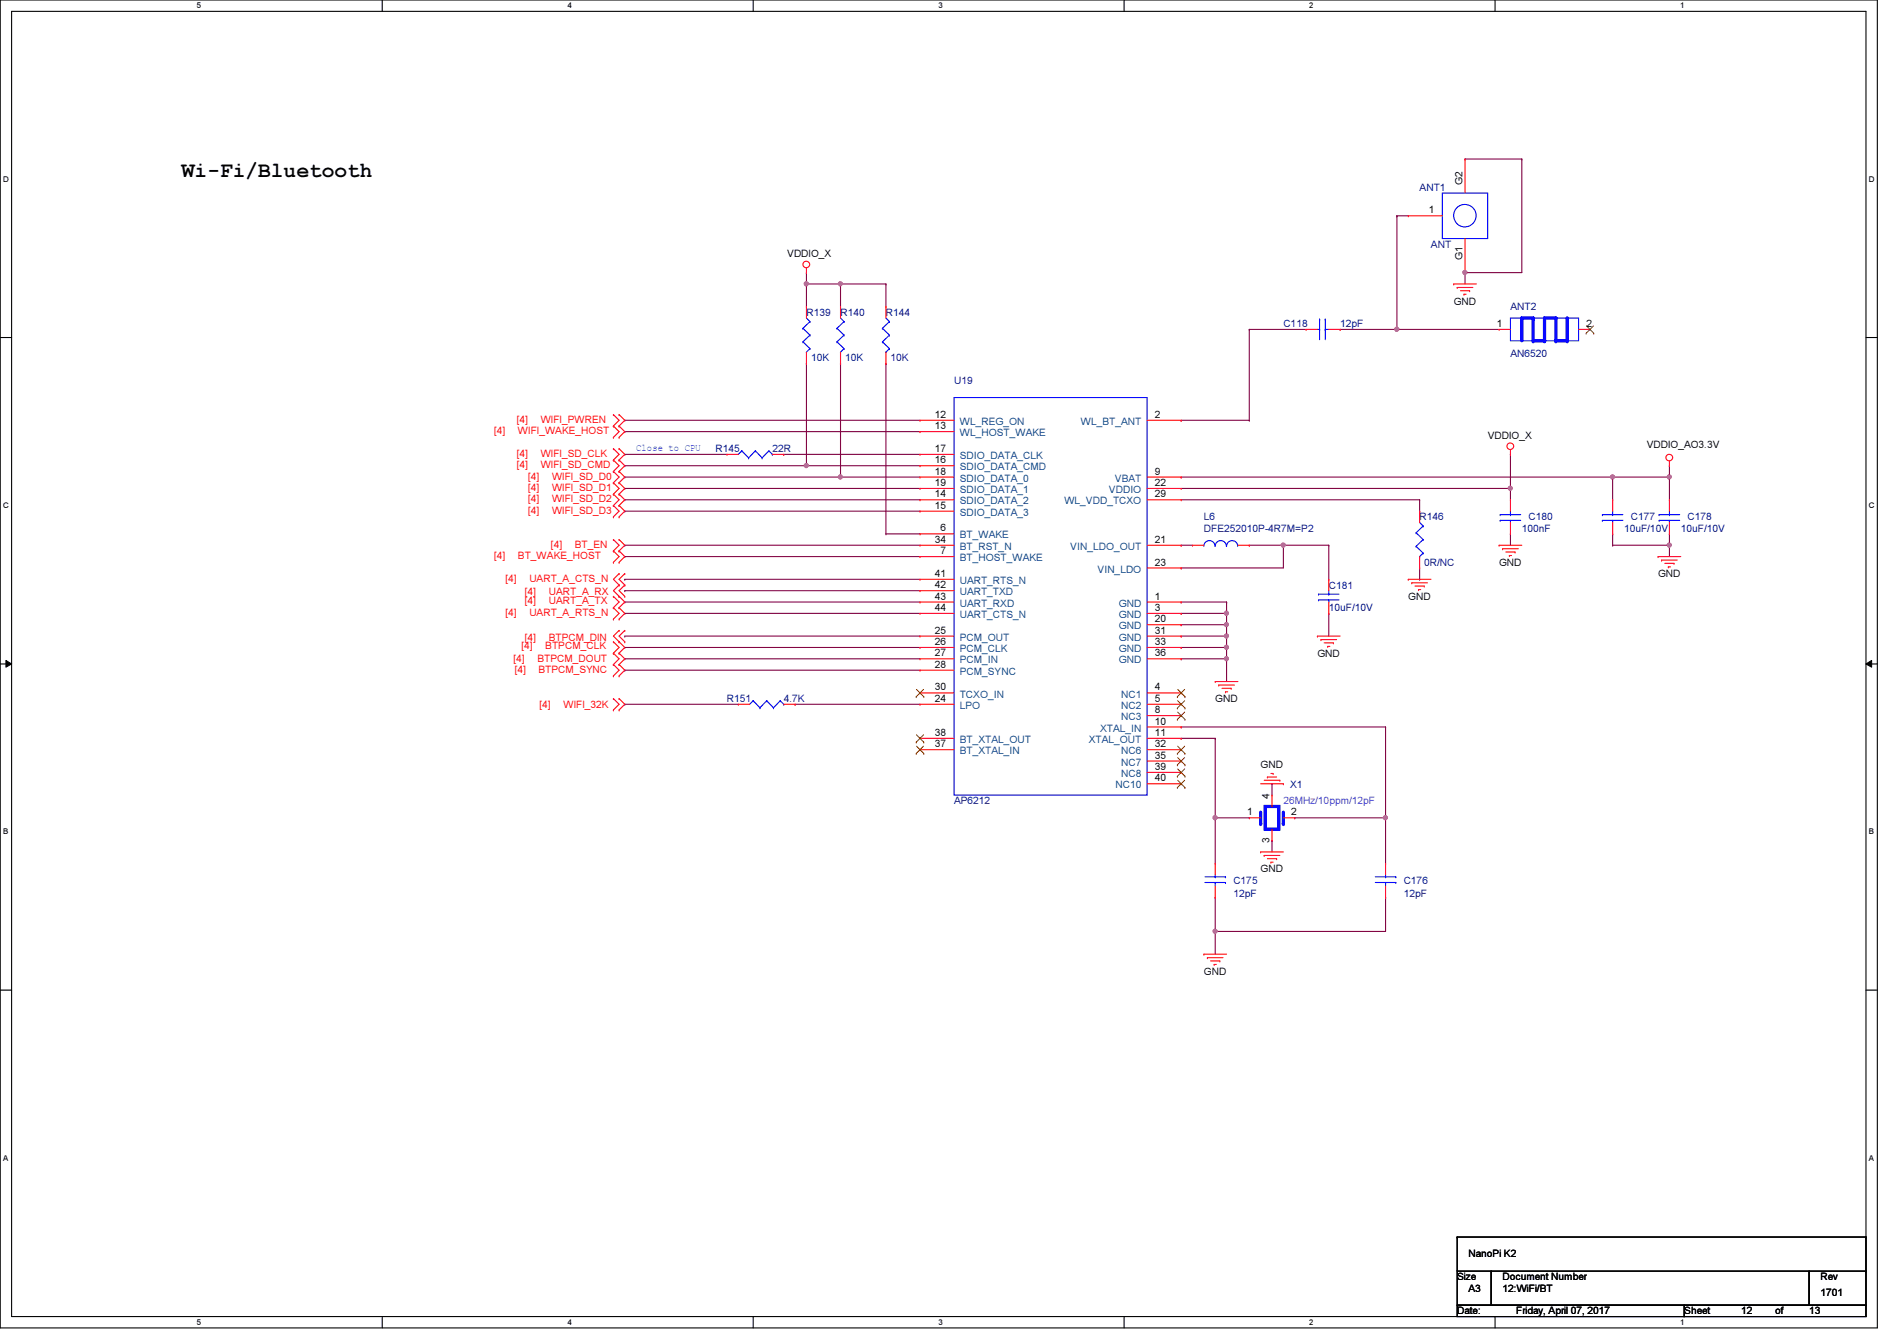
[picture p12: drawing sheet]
<svg xmlns="http://www.w3.org/2000/svg" width="297mm" height="210mm" viewBox="0 0 297 210" stroke-linecap="round" stroke-linejoin="round" font-family="sans-serif">
<path d="M0 0h294v207.9h-294zM1.8 1.8h290.4v204.3h-290.4z" fill="none" stroke="#000" stroke-width=".17"/>
<g fill="#fff">
<path d="M30.8 .2h.7v1.4h-.7z"/>
<path d="M30.8 206.2h.7v1.4h-.7z"/>
</g>
<path d="M59.9 0v1.8M59.9 206.1v1.8" fill="none" stroke="#000" stroke-width=".17"/>
<g fill="#fff">
<path d="M88.9 .2h.6v1.4h-.6z"/>
<path d="M88.9 206.2h.6v1.4h-.6z"/>
</g>
<path d="M117.9 0v1.8M117.9 206.1v1.8" fill="none" stroke="#000" stroke-width=".17"/>
<g fill="#fff">
<path d="M146.9 .2h.7v1.4h-.7z"/>
<path d="M146.9 206.2h.7v1.4h-.7z"/>
</g>
<path d="M176 0v1.8M176 206.1v1.8" fill="none" stroke="#000" stroke-width=".17"/>
<g fill="#fff">
<path d="M205 .2h.7v1.4h-.7z"/>
<path d="M205 206.2h.7v1.4h-.7z"/>
</g>
<path d="M234.1 0v1.8M234.1 206.1v1.8" fill="none" stroke="#000" stroke-width=".17"/>
<g fill="#fff">
<path d="M263.1 .2h.7v1.4h-.7z"/>
<path d="M263.1 206.2h.7v1.4h-.7z"/>
<path d="M.5 27.3h.9v1.4h-.9z"/>
<path d="M292.6 27.3h.9v1.4h-.9z"/>
<path d="M.5 78.4h.9v1.4h-.9z"/>
<path d="M292.6 78.4h.9v1.4h-.9z"/>
</g>
<path d="M0 52.8h1.8M292.2 52.8h1.8" fill="none" stroke="#000" stroke-width=".17"/>
<g fill="#fff">
<path d="M.5 129.5h.8v1.4h-.8z"/>
<path d="M292.6 129.5h.9v1.4h-.9z"/>
</g>
<path d="M0 103.9h1.8M292.2 103.9h1.8" fill="none" stroke="#000" stroke-width=".17"/>
<path d="M.9 103.4l.9 .5-.9 .5zM292.2 103.9l.9-.5v1z" fill="#000"/>
<path d="M.9 103.4l.9 .5-.9 .5zM292.2 103.9l.9-.5v1z" fill="none" stroke="#000" stroke-width=".16"/>
<g fill="#fff">
<path d="M.5 180.5h.8v1.4h-.8z"/>
<path d="M292.6 180.5h.9v1.4h-.9z"/>
</g>
<path d="M0 155h1.8M292.2 155h1.8" fill="none" stroke="#000" stroke-width=".17"/>
<path d="M97.8 71.1h.1M97.8 71.1h16M185 113.8h.1M185 115.6h.1M185 113.8h32M185 115.6h5.3M190.3 115.6h.1M190.3 115.6v19.5M190.3 128h.1M217 128h.1M217 128v7.1" fill="none" stroke="#800040" stroke-width=".17"/>
<circle cx="190.3" cy="128" r=".32" fill="#f0f"/>
<circle cx="190.3" cy="128" r=".32" fill="none" stroke="#f0f" stroke-width=".17"/>
<g fill="none" stroke="#800040" stroke-width=".17">
<path d="M126.3 44.4h.1M126.3 44.4h5.3M97.8 78.2h.1M97.8 65.8h.1M97.8 67.6h.1M97.8 78.2h46.3M97.8 65.8h46.3M97.8 67.6h46.3M97.8 94.2h.1M97.8 85.3h.1M97.8 90.7h.1M97.8 96h.1"/>
<path d="M97.8 92.5h.1M97.8 94.2h46.3M97.8 85.3h46.3M97.8 90.7h46.3M97.8 96h46.3M97.8 92.5h46.3M138.7 83.6h.1M138.7 83.6h5.4M192.1 101.3h.1M192.1 101.3v1.8M190.3 128h.1M190.3 128h5.3"/>
<path d="M199.2 131.6h.1M199.2 131.6v1.7M202.7 128h.1M202.7 128h14.3M190.3 140.5h.1M190.3 145.8h.1M190.3 140.5v5.3M217 140.5h.1M217 140.5v5.3h-26.7"/>
</g>
<circle cx="190.3" cy="145.8" r=".32" fill="#f0f"/>
<circle cx="190.3" cy="145.8" r=".32" fill="none" stroke="#f0f" stroke-width=".17"/>
<path d="M252.5 83.6h.1M252.5 85.3h.1M252.5 83.6v1.7M252.5 85.3h8.9M261.4 85.3h.1M261.4 85.3v1.8M190.3 145.8h.1M190.3 145.8v3.6" fill="none" stroke="#800040" stroke-width=".17"/>
<circle cx="261.4" cy="85.3" r=".32" fill="#f0f"/>
<circle cx="261.4" cy="85.3" r=".32" fill="none" stroke="#f0f" stroke-width=".17"/>
<path d="M185 88.9h.1M185 96h.1M185 88.9h16M185 96h7.1M192.1 96h.1M192.1 96v1.8M236.5 83.6h.1M236.5 83.6v1.7M261.4 83.6h.1M261.4 83.6v1.7" fill="none" stroke="#800040" stroke-width=".17"/>
<circle cx="192" cy="97.8" r=".32" fill="#f0f"/>
<circle cx="192" cy="97.8" r=".32" fill="none" stroke="#f0f" stroke-width=".17"/>
<circle cx="192" cy="96" r=".32" fill="#f0f"/>
<circle cx="192" cy="96" r=".32" fill="none" stroke="#f0f" stroke-width=".17"/>
<path d="M185 99.6h.1M185 99.6h7.1M192.1 99.6h.1M192.1 99.6v1.7" fill="none" stroke="#800040" stroke-width=".17"/>
<circle cx="192" cy="101.3" r=".32" fill="#f0f"/>
<circle cx="192" cy="101.3" r=".32" fill="none" stroke="#f0f" stroke-width=".17"/>
<circle cx="192" cy="99.5" r=".32" fill="#f0f"/>
<circle cx="192" cy="99.5" r=".32" fill="none" stroke="#f0f" stroke-width=".17"/>
<path d="M185 101.3h.1M185 101.3h7.1M192.1 103.1h.1M192.1 103.1v3.6" fill="none" stroke="#800040" stroke-width=".17"/>
<circle cx="192" cy="103.1" r=".32" fill="#f0f"/>
<circle cx="192" cy="103.1" r=".32" fill="none" stroke="#f0f" stroke-width=".17"/>
<g fill="none" stroke="#800040" stroke-width=".17">
<path d="M185 94.2h.1M185 97.8h.1M185 94.2h7.1M185 97.8h7.1M192.1 94.2h.1M192.1 97.8h.1M192.1 94.2v1.8M192.1 97.8v1.8M195.6 85.3h.1M195.6 85.3h12.5M201 85.3h.1M201 85.3v3.6"/>
<path d="M208.1 96h.1M208.1 85.3h.1M208.1 85.3v5.4M208.1 96v3.6M185 103.1h.1M185 103.1h7.1"/>
</g>
<circle cx="200.9" cy="85.3" r=".32" fill="#f0f"/>
<circle cx="200.9" cy="85.3" r=".32" fill="none" stroke="#f0f" stroke-width=".17"/>
<g fill="none" stroke="#800040" stroke-width=".17">
<path d="M126.3 56.9h.1M126.3 56.9v16M138.7 44.4h.1M138.7 56.9h.1M138.7 44.4v3.6M138.7 56.9v26.7M97.8 76.5h.1M97.8 72.9h.1M97.8 72.9h46.3M97.8 76.5h46.3M122.7 71.1h.1M122.7 71.1h21.4"/>
<path d="M126.3 72.9h.1M131.6 74.7h.1M131.6 74.7h12.5M97.8 80h.1M97.8 80h46.3"/>
</g>
<circle cx="126.3" cy="72.9" r=".32" fill="#f0f"/>
<circle cx="126.3" cy="72.9" r=".32" fill="none" stroke="#f0f" stroke-width=".17"/>
<path d="M131.6 56.9h.1M131.6 56.9v17.8" fill="none" stroke="#800040" stroke-width=".17"/>
<circle cx="131.6" cy="74.6" r=".32" fill="#f0f"/>
<circle cx="131.6" cy="74.6" r=".32" fill="none" stroke="#f0f" stroke-width=".17"/>
<path d="M126.3 42.7h.1M126.3 44.4h.1M126.3 42.7v5.3M97.8 74.7h.1M97.8 74.7h33.8" fill="none" stroke="#800040" stroke-width=".17"/>
<circle cx="126.3" cy="44.4" r=".32" fill="#f0f"/>
<circle cx="126.3" cy="44.4" r=".32" fill="none" stroke="#f0f" stroke-width=".17"/>
<path d="M131.6 44.4h.1M131.6 44.4v3.6M131.6 44.4h7.1" fill="none" stroke="#800040" stroke-width=".17"/>
<circle cx="131.6" cy="44.4" r=".32" fill="#f0f"/>
<circle cx="131.6" cy="44.4" r=".32" fill="none" stroke="#f0f" stroke-width=".17"/>
<path d="M124.5 110.2h.1M124.5 110.2h19.6M217 113.8h.1M217 113.8v14.2" fill="none" stroke="#800040" stroke-width=".17"/>
<circle cx="216.9" cy="128" r=".32" fill="#f0f"/>
<circle cx="216.9" cy="128" r=".32" fill="none" stroke="#f0f" stroke-width=".17"/>
<path d="M252.5 74.7h.1M252.5 74.7h8.9" fill="none" stroke="#800040" stroke-width=".17"/>
<circle cx="261.4" cy="74.6" r=".32" fill="#f0f"/>
<circle cx="261.4" cy="74.6" r=".32" fill="none" stroke="#f0f" stroke-width=".17"/>
<circle cx="252.5" cy="74.6" r=".32" fill="#f0f"/>
<circle cx="252.5" cy="74.6" r=".32" fill="none" stroke="#f0f" stroke-width=".17"/>
<path d="M185 74.7h.1M185 74.7h67.5M185 76.5h51.5M236.5 76.5h.1M252.5 74.7h.1M252.5 74.7v3.5M261.4 74.7h.1M261.4 72.9h.1M261.4 72.9v5.3M199.2 122.7h.1M199.2 122.7v1.8" fill="none" stroke="#800040" stroke-width=".17"/>
<circle cx="236.5" cy="76.4" r=".32" fill="#f0f"/>
<circle cx="236.5" cy="76.4" r=".32" fill="none" stroke="#f0f" stroke-width=".17"/>
<g fill="none" stroke="#800040" stroke-width=".17">
<path d="M218.7 33.8h.1M218.7 33.8v17.8M195.6 51.6h.1M195.6 51.6v14.2M195.6 51.6h8.9M218.7 51.6h.1M218.7 51.6h16M185 65.8h.1M185 78.2h37.3M185 65.8h10.6M195.6 65.8h.1M222.3 78.2h.1"/>
<path d="M222.3 78.2v1.8M236.5 76.5h.1M236.5 71.1h.1M236.5 71.1v7.1M97.8 99.6h.1M97.8 87.1h.1M97.8 99.6h46.3M97.8 87.1h46.3M185 85.3h.1M185 85.3h1.7M222.3 80h.1M222.3 90.7h.1"/>
<path d="M222.3 88.9v1.8M97.8 110.2h.1M97.8 101.3h.1M97.8 103.1h.1M97.8 104.9h.1M97.8 110.2h17.8M97.8 101.3h46.3M97.8 103.1h46.3M97.8 104.9h46.3"/>
</g>
<circle cx="218.7" cy="51.5" r=".32" fill="#f0f"/>
<circle cx="218.7" cy="51.5" r=".32" fill="none" stroke="#f0f" stroke-width=".17"/>
<path d="M218.7 33.8h.1M218.7 33.8h1.8M229.4 42.7h.1M229.4 42.7v1.7" fill="none" stroke="#800040" stroke-width=".17"/>
<circle cx="229.4" cy="42.6" r=".32" fill="#f0f"/>
<circle cx="229.4" cy="42.6" r=".32" fill="none" stroke="#f0f" stroke-width=".17"/>
<path d="M229.4 24.9h.1M229.4 24.9h8.9M238.3 24.9h.1M238.3 24.9v17.8h-8.9M209.8 51.6h.1M209.8 51.6h8.9M229.4 42.7h.1" fill="none" stroke="#800040" stroke-width=".17"/>
<g fill="none" stroke="#f00" stroke-width=".17">
<path d="M126.3 42.7h.1M126.3 42v.7M227.6 44.4h.1M227.6 44.4h3.6M228.2 45h.1M228.2 45h2.4M228.7 45.5h1.4M229.2 46.1h.1M229.2 46.1h.4M230.1 45.5h.1M96.1 70.2h.1M96.1 72h.1"/>
<path d="M96.1 73.8h.1M96.1 75.6h.1M96.1 77.3h.1M96.1 79.1h.1M96.1 66.7h.1M96.1 64.9h.1M96.1 68.5h.1M96.1 70.2l.8 .9-.8 .9M96.1 72l.8 .9-.8 .9M96.1 73.8l.8 .9-.8 .9M96.1 75.6l.8 .9-.8 .8M96.1 77.3l.8 .9-.8 .9"/>
<path d="M96.1 79.1l.8 .9-.8 .9M96.1 64.9l.8 .9-.8 .9M96.1 66.7l.8 .9-.8 .9M96.9 72h.1M96.9 70.2h.1M96.9 73.8h.1M96.9 75.6h.1M96.9 77.3h.1M96.9 79.1h.1M96.9 64.9h.1M96.9 66.7h.1M96.9 68.5h.1"/>
<path d="M96.9 70.2l.9 .9-.9 .9M96.9 72l.9 .9-.9 .9M96.9 73.8l.9 .9-.9 .9M96.9 75.6l.9 .9-.9 .8M96.9 77.3l.9 .9-.9 .9M96.9 79.1l.9 .9-.9 .9M96.9 64.9l.9 .9-.9 .9M96.9 66.7l.9 .9-.9 .9M144.1 65.8h.1M144.1 67.6h.1M144.1 78.2h.1M144.1 72.9h.1"/>
<path d="M144.1 71.1h.1M144.1 74.7h.1M144.1 76.5h.1M144.1 65.8h5.3M144.1 74.7h5.3M144.1 67.6h5.3M144.1 78.2h5.3M144.1 72.9h5.3M144.1 71.1h5.3M144.1 76.5h5.3M179.6 65.8h5.4M179.6 74.7h5.4"/>
<path d="M179.6 78.2h5.4M179.6 76.5h5.4M185 65.8h.1M185 74.7h.1M185 76.5h.1M185 78.2h.1M236.5 71.1h.1M236.5 70.4v.7M261.4 72.9h.1M261.4 72.2v.7M96.1 80.9h.1M96.1 84.5h.1"/>
<path d="M96.1 86.2h.1M96.1 93.3h.1M96.1 95.1h.1M96.1 96.9h.1M96.1 88h.1M96.1 84.5l.8 .8-.8 .9M96.1 93.3l.8 .9-.8 .9M96.1 95.1l.8 .9-.8 .9M96.1 86.2l.8 .9-.8 .9M96.9 80.9h.1M96.9 98.7h.1M96.9 86.2h.1"/>
<path d="M96.9 84.5h.1M96.9 95.1h.1M96.9 93.3h.1M96.9 91.6h.1M96.9 89.8h.1M96.9 96.9h.1M96.9 88h.1M96.9 98.7l-.8 .9 .8 .9M96.9 84.5l.9 .8-.9 .9M96.9 91.6l-.8 .9 1.7 1.7-.9 .9M96.9 89.8l-.8 .9 .8 .9M96.9 95.1l.9 .9-.9 .9"/>
<path d="M96.9 86.2l.9 .9-.9 .9M97.8 98.7h.1M97.8 91.6h.1M97.8 93.3h.1M97.8 89.8h.1M97.8 98.7l-.9 .9 .9 .9M97.8 91.6l-.9 .9 .9 .8M97.8 89.8l-.9 .9 .9 .9M144.1 83.6h.1M144.1 87.1h.1M144.1 80h.1M144.1 99.6h.1"/>
<path d="M144.1 85.3h.1M144.1 90.7h.1M144.1 92.5h.1M144.1 94.2h.1M144.1 96h.1M144.1 87.1h5.3M144.1 99.6h5.3M144.1 85.3h5.3M144.1 90.7h5.3M144.1 94.2h5.3M144.1 96h5.3M144.1 83.6h5.3"/>
<path d="M144.1 80h5.3M144.1 92.5h5.3M179.6 99.6h5.4M179.6 85.3h5.4M179.6 94.2h5.4M179.6 96h5.4M179.6 97.8h5.4M179.6 88.9h5.4M185 94.2h.1M185 96h.1M185 97.8h.1M185 85.3h.1"/>
<path d="M185 88.9h.1M185 99.6h.1M206.3 99.6h.1M206.3 99.6h3.5M220.5 90.7h.1M220.5 90.7h3.6M221.1 91.2h.1M221.1 91.2h2.4M221.6 91.7h1.4M222.1 92.3h.1M222.1 92.3h.4M223 91.7h.1"/>
<path d="M234.7 85.3h.1M234.7 85.3h3.6M235.3 85.9h.1M235.3 85.9h2.4M235.8 86.4h1.4M236.3 87h.1M236.3 87h.4M237.2 86.4h.1M259.6 87.1h.1M259.6 87.1h3.6M260.2 87.7h.1M260.2 87.7h2.4"/>
<path d="M260.7 88.2h1.4M261.2 88.7h.1M261.2 88.7h.4M262.1 88.2h.1M96.1 111.1h.1M96.1 109.3h.1M96.1 104h.1M96.1 102.2h.1M96.1 100.5h.1M96.1 105.8h.1M96.1 109.3l.8 .9-.8 .9M96.1 102.2l.8 .9-.8 .9"/>
<path d="M96.1 100.5l.8 .8-.8 .9M96.1 104l.8 .9-.8 .9M96.9 109.3h.1M96.9 111.1h.1M96.9 102.2h.1M96.9 104h.1M96.9 100.5h.1M96.9 105.8h.1M96.9 109.3l.9 .9-.9 .9M96.9 102.2l.9 .9-.9 .9M96.9 100.5l.9 .8-.9 .9M96.9 104l.9 .9-.9 .9"/>
<path d="M97.8 100.5h.1M144.1 110.2h.1M144.1 101.3h.1M144.1 103.1h.1M144.1 104.9h.1M144.1 108.5h.1M144.1 117.3h.1M144.1 115.6h.1M144.1 108.5h5.3M144.1 110.2h5.3M144.1 115.6h5.3M144.1 101.3h5.3"/>
<path d="M144.1 103.1h5.3M144.1 104.9h5.3M144.1 117.3h5.3M179.6 108.5h5.4M179.6 110.2h5.4M179.6 112h5.4M179.6 113.8h5.4M179.6 115.6h5.4M179.6 101.3h5.4M179.6 103.1h5.4M179.6 117.3h5.4M179.6 119.1h5.4"/>
<path d="M185 108.5h.1M185 110.2h.1M185 112h.1M185 113.8h.1M185 115.6h.1M185 117.3h.1M185 101.3h.1M185 119.1h.1M185 103.1h.1M190.3 106.7h.1M190.3 106.7h3.5M190.8 107.2h.1"/>
<path d="M190.8 107.2h2.5M191.3 107.7h1.5M191.9 108.3h.1M191.9 108.3h.3M192.8 107.7h.1M206.8 100.1h.1M206.8 100.1h2.5M207.3 100.6h1.5M207.9 101.2h.1M207.9 101.2h.3M208.8 100.6h.1M179.6 122.7h5.4"/>
<path d="M179.6 120.9h5.4M185 120.9h.1M185 122.7h.1M197.4 133.3h.1M197.4 133.3h3.6M197.4 122.7h3.6M197.9 133.9h.1M197.9 133.9h2.5M197.9 122.1h2.5M198.5 121.6h.1M198.5 134.4h1.4M198.5 121.6h1.4"/>
<path d="M199 135h.1M199 135h.3M199 121.1h.3M199.3 121.1h.1M199.9 134.4h.1M200.4 122.1h.1M201 122.7h.1M188.5 149.4h.1M188.5 149.4h3.6M189.1 149.9h.1M189.1 149.9h2.4M189.6 150.4h1.4"/>
<path d="M190.1 151h.1M190.1 151h.4M191 150.4h.1"/>
<circle cx="126.3" cy="41.4" r=".52"/>
<circle cx="236.5" cy="69.8" r=".52"/>
<circle cx="261.4" cy="71.6" r=".52"/>
</g>
<path d="M228.2 199h5.3v5.3h-5.3zM228.2 193.6h.1M228.2 193.6v5.4M228.2 193.6h64M233.5 199h49.8v5.3h-49.8zM283.3 199h8.9v5.3h-8.9zM292.2 193.6h.1M292.2 199h.1M292.2 193.6v5.4M228.2 204.3h35.5v1.8h-35.5zM263.7 204.3h28.5v1.8h-28.5z" fill="none" stroke="#000" stroke-width=".17"/>
<path d="M149.4 62.2h30.2v62.3h-30.2z" fill="none" stroke="#00f" stroke-width=".17"/>
<g fill="none" stroke="#804000" stroke-width=".16">
<path d="M143.5 109.1h.1M143.5 117.9h.1M143.5 116.2h.1M143.5 107.9l1.1 1.2M143.5 116.8l1.1 1.1M143.5 115l1.1 1.2M144.6 107.9l-1.1 1.2M144.6 116.8l-1.1 1.1M144.6 115l-1.1 1.2M144.6 109.1h.1M144.6 117.9h.1M144.6 116.2h.1"/>
<path d="M184.4 109.1h.1M184.4 110.8h.1M184.4 112.6h.1M184.4 117.9h.1M184.4 119.7h.1M184.4 107.9l1.1 1.2M184.4 109.7l1.1 1.1M184.4 111.5l1.1 1.1M184.4 116.8l1.1 1.1M184.4 118.6l1.1 1.1M185.5 107.9l-1.1 1.2M185.5 109.7l-1.1 1.1"/>
<path d="M185.5 111.5l-1.1 1.1M185.5 116.8l-1.1 1.1M185.5 118.6l-1.1 1.1M185.5 109.1h.1M185.5 110.8h.1M185.5 112.6h.1M185.5 117.9h.1M185.5 119.7h.1M184.4 121.5h.1M184.4 123.3h.1M184.4 120.4l1.1 1.1M184.4 122.1l1.1 1.2"/>
<path d="M185.5 120.4l-1.1 1.1M185.5 122.1l-1.1 1.2M185.5 121.5h.1M185.5 123.3h.1"/>
</g>
<path d="M238.3 49.8v3.5" fill="none" stroke="#00f" stroke-width=".51"/>
<circle cx="238.3" cy="49.8" r=".25" fill="#00f"/>
<path d="M238.3 49.8h1.8" fill="none" stroke="#00f" stroke-width=".51"/>
<circle cx="240.1" cy="49.8" r=".25" fill="#00f"/>
<path d="M240.1 49.8v3.5" fill="none" stroke="#00f" stroke-width=".51"/>
<circle cx="240.1" cy="53.3" r=".25" fill="#00f"/>
<path d="M240.1 53.3h1.7" fill="none" stroke="#00f" stroke-width=".51"/>
<circle cx="241.8" cy="53.3" r=".25" fill="#00f"/>
<path d="M241.8 49.8v3.5" fill="none" stroke="#00f" stroke-width=".51"/>
<circle cx="241.8" cy="49.8" r=".25" fill="#00f"/>
<path d="M241.8 49.8h1.8" fill="none" stroke="#00f" stroke-width=".51"/>
<circle cx="243.6" cy="49.8" r=".25" fill="#00f"/>
<path d="M243.6 49.8v3.5" fill="none" stroke="#00f" stroke-width=".51"/>
<circle cx="243.6" cy="53.3" r=".25" fill="#00f"/>
<path d="M243.6 53.3h1.8" fill="none" stroke="#00f" stroke-width=".51"/>
<circle cx="245.4" cy="53.3" r=".25" fill="#00f"/>
<path d="M245.4 49.8v3.5" fill="none" stroke="#00f" stroke-width=".51"/>
<circle cx="245.4" cy="49.8" r=".25" fill="#00f"/>
<g fill="none" stroke="#00f" stroke-width=".17">
<path d="M225.8 30.2h7.2v7.1h-7.2zM236.5 49.8h10.7v3.5h-10.7zM116.2 70.6h.1M116.2 70.6l-.6 .5M116.2 70.6l1 1.1M117.2 71.7h.1M118.3 70.6h.1M118.3 70.6l-1.1 1.1M118.3 70.6l1 1.1M119.3 71.7h.1M120.4 70.6h.1M120.4 70.6l-1.1 1.1"/>
<path d="M120.4 70.6l.5 .5M120.9 71.1h.1M206.5 93h.1M206.5 93.9h.1M206.5 93h3.2M206.5 93.9h3.2M208.1 93.9h.1M208.1 93h.1M208.1 92.5v.5M208.1 93.9v.3M234.9 80.6h.1M234.9 81.4h.1"/>
<path d="M234.9 80.6h3.2M234.9 81.4h3.2M236.5 81.4h.1M236.5 80.6h.1M236.5 80v.6M236.5 81.4v.4M117.9 109.7h.1M117.9 109.7l-.5 .5M117.9 109.7l1.1 1.1M119 110.8h.1M120.1 109.7h.1M120.1 109.7l-1.1 1.1"/>
<path d="M120.1 109.7l1 1.1M121.1 110.8h.1M122.2 109.7h.1M122.2 109.7l-1.1 1.1M122.2 109.7l.5 .5M122.7 110.2h.1"/>
<circle cx="229.4" cy="33.8" r="1.76"/>
</g>
<g fill="none" stroke="#f00" stroke-width=".17">
<path d="M220.5 33.8h.1M220.5 33.8h5.3M229.4 24.9h.1M229.4 24.9v5.3M229.4 37.3v5.4M229.4 42.7h.1M234.7 51.6h.1M234.7 51.6h1.8M247.2 51.6h1.8M249 51.6h.1M113.8 71.1h.1M113.8 71.1h1.8"/>
<path d="M120.9 71.1h1.8M122.7 71.1h.1M236.5 78.2h.1M236.5 78.2v1.8M208.1 96h.1M208.1 90.7h.1M208.1 90.7v1.8M208.1 94.2v1.8M236.5 83.6h.1M236.5 81.8v1.8M115.6 110.2h.1M115.6 110.2h1.8"/>
<path d="M122.7 110.2h1.8M124.5 110.2h.1"/>
</g>
<path d="M248.4 52.2h.1M248.4 51l1.2 1.2M249.5 51l-1.1 1.2M249.6 52.2h.1" fill="none" stroke="#804000" stroke-width=".16"/>
<path d="M197.4 127.1v1.8" fill="none" stroke="#00f" stroke-width=".51"/>
<circle cx="197.4" cy="128.9" r=".25" fill="#00f"/>
<path d="M201 127.1v1.8" fill="none" stroke="#00f" stroke-width=".51"/>
<circle cx="201" cy="128.9" r=".25" fill="#00f"/>
<path d="M198.1 126.2h2.1v3.6h-2.1z" fill="none" stroke="#00f" stroke-width=".51"/>
<g fill="none" stroke="#f00" stroke-width=".17">
<path d="M126.3 48h.1M126.3 56.9h.1M126.3 48v1.8M126.3 55.1v1.8M131.6 48h.1M131.6 56.9h.1M131.6 48v1.8M131.6 55.1v1.8M138.7 48h.1M138.7 56.9h.1M138.7 48v1.8M138.7 55.1v1.8"/>
<path d="M204.5 51.6h.1M204.5 51.6h1.8M208.1 51.6h1.7M209.8 51.6h.1M252.5 78.2h.1M252.5 78.2v1.8M261.4 78.2h.1M261.4 78.2v1.8M186.7 85.3h.1M186.7 85.3h1.8M193.8 85.3h1.8M195.6 85.3h.1"/>
<path d="M222.3 80h.1M222.3 88.9h.1M222.3 80v1.8M222.3 87.1v1.8M252.5 83.6h.1M252.5 81.8v1.8M261.4 83.6h.1M261.4 81.8v1.8M190.3 135.1h.1M190.3 135.1v1.8M190.3 138.7v1.8M195.6 128h.1"/>
<path d="M195.6 128h1.8M199.2 131.6h.1M199.2 124.5h.1M199.2 124.5v1.7M199.2 129.8v1.8M201 128h1.7M202.7 128h.1M217 135.1h.1M217 135.1v1.8M217 138.7v1.8M190.3 140.5h.1M217 140.5h.1"/>
</g>
<g fill="none" stroke="#00f" stroke-width=".17">
<path d="M125.7 51.4h.1M125.7 53.5h.1M125.7 51.4l1.1 1.1M125.7 53.5l1.1 1.1M126.3 55.1h.1M126.3 49.8l.5 .5M126.8 50.3h.1M126.8 52.5h.1M126.8 54.6h.1M126.8 50.3l-1.1 1.1M126.8 52.5l-1.1 1M126.8 54.6l-.5 .5"/>
<path d="M131.1 51.4h.1M131.1 53.5h.1M131.1 51.4l1.1 1.1M131.1 53.5l1.1 1.1M131.6 55.1h.1M131.6 49.8l.6 .5M132.2 50.3h.1M132.2 52.5h.1M132.2 54.6h.1M132.2 50.3l-1.1 1.1M132.2 52.5l-1.1 1M132.2 54.6l-.6 .5"/>
<path d="M138.2 51.4h.1M138.2 53.5h.1M138.2 51.4l1.1 1.1M138.2 53.5l1.1 1.1M138.7 55.1h.1M138.7 49.8l.6 .5M139.3 50.3h.1M139.3 52.5h.1M139.3 54.6h.1M139.3 50.3l-1.1 1.1M139.3 52.5l-1.1 1M139.3 54.6l-.6 .5"/>
<path d="M206.3 51.6h.3M206.6 51.6h.1M206.6 50h.1M206.6 50v3.2M207.5 50h.1M207.5 51.6h.1M207.5 51.6h.6M207.5 50v3.2M188.5 85.5a.87 .87 0 0 1 .9-.9 .87 .87 0 0 1 .8 .9M190.3 85.5a.87 .87 0 0 1 .9-.9 .87 .87 0 0 1 .8 .9M192.1 85.5a.87 .87 0 0 1 .8-.9 .87 .87 0 0 1 .9 .9M221.7 83.4h.1"/>
<path d="M221.7 85.5h.1M221.7 83.4l1.1 1.1M221.7 85.5l1.1 1.1M222.3 87.1h.1M222.3 81.8l.5 .5M222.8 82.3h.1M222.8 84.5h.1M222.8 86.6h.1M222.8 82.3l-1.1 1.1M222.8 84.5l-1.1 1M222.8 86.6l-.5 .5M250.9 80.6h.1"/>
<path d="M250.9 81.4h.1M250.9 80.6h3.2M250.9 81.4h3.2M252.5 81.4h.1M252.5 80.6h.1M252.5 80v.6M252.5 81.4v.4M259.8 80.6h.1M259.8 81.4h.1M259.8 80.6h3.2M259.8 81.4h3.2M261.4 81.4h.1"/>
<path d="M261.4 80.6h.1M261.4 80v.6M261.4 81.4v.4M188.7 138.1h3.2M188.7 137.2h3.2M190.3 137.2h.1M190.3 138.1h.1M190.3 136.9v.3M190.3 138.1v.6M191.9 138.1h.1M191.9 137.2h.1M215.3 138.1h3.3"/>
<path d="M215.3 137.2h3.3M217 137.2h.1M217 138.1h.1M217 136.9v.3M217 138.1v.6M218.6 138.1h.1M218.6 137.2h.1"/>
</g>
<circle cx="190.3" cy="128" r=".32" fill="#f0f"/>
<circle cx="190.3" cy="128" r=".32" fill="none" stroke="#f0f" stroke-width=".17"/>
<circle cx="190.3" cy="145.8" r=".32" fill="#f0f"/>
<circle cx="190.3" cy="145.8" r=".32" fill="none" stroke="#f0f" stroke-width=".17"/>
<circle cx="261.4" cy="85.3" r=".32" fill="#f0f"/>
<circle cx="261.4" cy="85.3" r=".32" fill="none" stroke="#f0f" stroke-width=".17"/>
<circle cx="192" cy="97.8" r=".32" fill="#f0f"/>
<circle cx="192" cy="97.8" r=".32" fill="none" stroke="#f0f" stroke-width=".17"/>
<circle cx="192" cy="96" r=".32" fill="#f0f"/>
<circle cx="192" cy="96" r=".32" fill="none" stroke="#f0f" stroke-width=".17"/>
<circle cx="192" cy="101.3" r=".32" fill="#f0f"/>
<circle cx="192" cy="101.3" r=".32" fill="none" stroke="#f0f" stroke-width=".17"/>
<circle cx="192" cy="99.5" r=".32" fill="#f0f"/>
<circle cx="192" cy="99.5" r=".32" fill="none" stroke="#f0f" stroke-width=".17"/>
<circle cx="192" cy="103.1" r=".32" fill="#f0f"/>
<circle cx="192" cy="103.1" r=".32" fill="none" stroke="#f0f" stroke-width=".17"/>
<circle cx="200.9" cy="85.3" r=".32" fill="#f0f"/>
<circle cx="200.9" cy="85.3" r=".32" fill="none" stroke="#f0f" stroke-width=".17"/>
<circle cx="126.3" cy="72.9" r=".32" fill="#f0f"/>
<circle cx="126.3" cy="72.9" r=".32" fill="none" stroke="#f0f" stroke-width=".17"/>
<circle cx="131.6" cy="74.6" r=".32" fill="#f0f"/>
<circle cx="131.6" cy="74.6" r=".32" fill="none" stroke="#f0f" stroke-width=".17"/>
<circle cx="126.3" cy="44.4" r=".32" fill="#f0f"/>
<circle cx="126.3" cy="44.4" r=".32" fill="none" stroke="#f0f" stroke-width=".17"/>
<circle cx="131.6" cy="44.4" r=".32" fill="#f0f"/>
<circle cx="131.6" cy="44.4" r=".32" fill="none" stroke="#f0f" stroke-width=".17"/>
<circle cx="216.9" cy="128" r=".32" fill="#f0f"/>
<circle cx="216.9" cy="128" r=".32" fill="none" stroke="#f0f" stroke-width=".17"/>
<circle cx="261.4" cy="74.6" r=".32" fill="#f0f"/>
<circle cx="261.4" cy="74.6" r=".32" fill="none" stroke="#f0f" stroke-width=".17"/>
<circle cx="252.5" cy="74.6" r=".32" fill="#f0f"/>
<circle cx="252.5" cy="74.6" r=".32" fill="none" stroke="#f0f" stroke-width=".17"/>
<circle cx="236.5" cy="76.4" r=".32" fill="#f0f"/>
<circle cx="236.5" cy="76.4" r=".32" fill="none" stroke="#f0f" stroke-width=".17"/>
<circle cx="218.7" cy="51.5" r=".32" fill="#f0f"/>
<circle cx="218.7" cy="51.5" r=".32" fill="none" stroke="#f0f" stroke-width=".17"/>
<circle cx="229.4" cy="42.6" r=".32" fill="#f0f"/>
<circle cx="229.4" cy="42.6" r=".32" fill="none" stroke="#f0f" stroke-width=".17"/>
<text font-size="3.3" x="28.5" y="27.6">Wi-Fi/Bluetooth</text>
<g font-size="1.6" fill="#000080">
<text x="222.3" y="29.9">ANT1</text>
<text x="224.1" y="38.8">ANT</text>
<text x="126.3" y="49.4">R139</text>
<text x="131.6" y="49.4">R140</text>
<text x="138.7" y="49.4">R144</text>
<text x="201" y="51.2">C118</text>
<text x="209.8" y="51.2">12pF</text>
<text x="236.5" y="48.6">ANT2</text>
<text x="127" y="56.6">10K</text>
<text x="132.3" y="56.6">10K</text>
<text x="139.4" y="56.6">10K</text>
<text x="236.5" y="55.8">AN6520</text>
<text x="149.4" y="60.1">U19</text>
<text x="112.1" y="70.8">R145</text>
<text x="120.9" y="70.8">22R</text>
<text x="188.5" y="81.4">L6</text>
<text x="188.5" y="83.2">DFE252010P-4R7M=P2</text>
<text x="222.3" y="81.4">R146</text>
<text x="238.3" y="83.2">100nF</text>
<text x="239.3" y="81.4">C180</text>
<text x="254.3" y="83.2">10uF/10V</text>
<text x="255.4" y="81.4">C177</text>
<text x="263.2" y="83.2">10uF/10V</text>
<text x="264.2" y="81.4">C178</text>
<text x="223" y="88.6">0R/NC</text>
<text x="208.1" y="92.1">C181</text>
<text x="208.1" y="95.7">10uF/10V</text>
<text x="113.8" y="109.9">R151</text>
<text x="122.7" y="109.9">4.7K</text>
<text x="149.4" y="125.9">AP6212</text>
<text x="202" y="123.4">X1</text>
<text x="193.1" y="138.3">C175</text>
<text x="193.1" y="140.5">12pF</text>
<text x="219.8" y="138.3">C176</text>
<text x="219.8" y="140.5">12pF</text>
</g>
<g font-size="1.6">
<text x="229" y="29" transform="rotate(-90 229 29)">G2</text>
<text x="223.7" y="33.4">1</text>
<text x="123.3" y="40.2">VDDIO_X</text>
<text x="229" y="40.7" transform="rotate(-90 229 40.7)">G1</text>
<text x="227.6" y="47.7">GND</text>
<text x="234.4" y="51.2">1</text>
<text x="248.4" y="51.2">2</text>
<text x="146.4" y="65.4">12</text>
<text x="180.8" y="65.4">2</text>
<text x="146.4" y="67.2">13</text>
<text x="146.4" y="70.7">17</text>
<text x="233" y="68.7">VDDIO_X</text>
<text x="257.8" y="70.1">VDDIO_AO3.3V</text>
<text x="146.4" y="77.9">14</text>
<text x="146.4" y="72.5">16</text>
<text x="146.4" y="74.3">18</text>
<text x="146.4" y="76.1">19</text>
<text x="180.8" y="74.3">9</text>
<text x="180.8" y="76.1">22</text>
<text x="180.8" y="77.9">29</text>
<text x="146.4" y="79.6">15</text>
<text x="147.3" y="83.2">6</text>
<text x="146.4" y="85">34</text>
<text x="147.3" y="86.7">7</text>
<text x="180.8" y="85">21</text>
<text x="180.8" y="88.5">23</text>
<text x="234.7" y="88.6">GND</text>
<text x="146.4" y="90.3">41</text>
<text x="146.4" y="92.1">42</text>
<text x="146.4" y="93.9">43</text>
<text x="146.4" y="95.6">44</text>
<text x="180.8" y="93.9">1</text>
<text x="180.8" y="95.6">3</text>
<text x="220.5" y="93.9">GND</text>
<text x="259.6" y="90.3">GND</text>
<text x="146.4" y="99.2">25</text>
<text x="146.4" y="101">26</text>
<text x="180.8" y="97.4">20</text>
<text x="180.8" y="99.2">31</text>
<text x="180.8" y="101">33</text>
<text x="146.4" y="102.7">27</text>
<text x="146.4" y="104.5">28</text>
<text x="180.8" y="102.7">36</text>
<text x="206.3" y="102.8">GND</text>
<text x="146.4" y="109.9">24</text>
<text x="146.4" y="108.1">30</text>
<text x="180.8" y="108.1">4</text>
<text x="180.8" y="109.9">5</text>
<text x="180.8" y="111.6">8</text>
<text x="180.8" y="113.4">10</text>
<text x="190.3" y="109.9">GND</text>
<text x="146.4" y="117">37</text>
<text x="146.4" y="115.2">38</text>
<text x="180.8" y="115.2">11</text>
<text x="180.8" y="117">32</text>
<text x="180.8" y="118.7">35</text>
<text x="180.8" y="120.5">39</text>
<text x="180.8" y="122.3">40</text>
<text x="197.4" y="120.2">GND</text>
<text x="198.8" y="125" transform="rotate(-90 198.8 125)">4</text>
<text x="195.3" y="127.6">1</text>
<text x="198.8" y="131.9" transform="rotate(-90 198.8 131.9)">3</text>
<text x="202.2" y="127.6">2</text>
<text x="197.4" y="136.6">GND</text>
<text x="188.5" y="152.6">GND</text>
<text x="230" y="196.7">NanoPi K2</text>
<text x="228.2" y="200.4">Size</text>
<text x="230" y="202.2">A3</text>
<text x="235.3" y="202.2">12:WiFi/BT</text>
<text x="235.3" y="200.4">Document Number</text>
<text x="285.1" y="202.9">1701</text>
<text x="285.1" y="200.4">Rev</text>
<text x="228.2" y="205.7">Date:</text>
<text x="237.4" y="205.7">Friday, April 07, 2017</text>
<text x="263.7" y="205.7">Sheet</text>
<text x="272.6" y="205.7">12</text>
<text x="278" y="205.7">of</text>
<text x="283.3" y="205.7">13</text>
</g>
<g font-size="1.6" fill="#f00">
<text x="77.4" y="67.9">[4]</text>
<text x="80.9" y="71.5">[4]</text>
<text x="80.9" y="66.2">[4]</text>
<text x="81.1" y="67.9">WIFI_WAKE_HOST</text>
<text x="84.7" y="71.5">WIFI_SD_CLK</text>
<text x="84.7" y="66.2">WIFI_PWREN</text>
<text x="80.9" y="73.3">[4]</text>
<text x="82.7" y="75.1">[4]</text>
<text x="82.7" y="76.8">[4]</text>
<text x="84.7" y="73.3">WIFI_SD_CMD</text>
<text x="86.4" y="75.1">WIFI_SD_D0</text>
<text x="86.4" y="76.8">WIFI_SD_D1</text>
<text x="82.7" y="78.6">[4]</text>
<text x="82.7" y="80.4">[4]</text>
<text x="86.4" y="78.6">WIFI_SD_D2</text>
<text x="86.4" y="80.4">WIFI_SD_D3</text>
<text x="77.4" y="87.5">[4]</text>
<text x="81.1" y="87.5">BT_WAKE_HOST</text>
<text x="86.3" y="85.7">[4]</text>
<text x="90" y="85.7">BT_EN</text>
<text x="79.2" y="91.1">[4]</text>
<text x="82.2" y="94.6">[4]</text>
<text x="82.2" y="93.2">[4]</text>
<text x="82.9" y="91.1">UART_A_CTS_N</text>
<text x="85.9" y="94.6">UART_A_TX</text>
<text x="85.9" y="93.2">UART_A_RX</text>
<text x="79.2" y="96.4">[4]</text>
<text x="81.7" y="101.6">[4]</text>
<text x="82.2" y="100.3">[4]</text>
<text x="82.9" y="96.4">UART_A_RTS_N</text>
<text x="85.4" y="101.6">BTPCM_CLK</text>
<text x="85.9" y="100.3">BTPCM_DIN</text>
<text x="80.4" y="103.7">[4]</text>
<text x="80.6" y="105.3">[4]</text>
<text x="84.2" y="103.7">BTPCM_DOUT</text>
<text x="84.3" y="105.3">BTPCM_SYNC</text>
<text x="84.5" y="110.8">[4]</text>
<text x="88.2" y="110.8">WIFI_32K</text>
</g>
<text font-size="1.6" fill="#00f" x="99.6" y="70.6">Close to CPU</text>
<g font-size="1.6" fill="#004080">
<text x="150.3" y="66.5">WL_REG_ON</text>
<text x="150.3" y="68.3">WL_HOST_WAKE</text>
<text x="150.3" y="71.8">SDIO_DATA_CLK</text>
<text x="169.2" y="66.5">WL_BT_ANT</text>
<text x="150.3" y="73.6">SDIO_DATA_CMD</text>
<text x="150.3" y="75.4">SDIO_DATA_0</text>
<text x="150.3" y="77.2">SDIO_DATA_1</text>
<text x="173.6" y="77.2">VDDIO</text>
<text x="174.6" y="75.4">VBAT</text>
<text x="150.3" y="79">SDIO_DATA_2</text>
<text x="150.3" y="80.7">SDIO_DATA_3</text>
<text x="166.7" y="79">WL_VDD_TCXO</text>
<text x="150.3" y="84.3">BT_WAKE</text>
<text x="150.3" y="87.8">BT_HOST_WAKE</text>
<text x="150.3" y="86.1">BT_RST_N</text>
<text x="167.6" y="86.1">VIN_LDO_OUT</text>
<text x="171.9" y="89.6">VIN_LDO</text>
<text x="150.3" y="91.4">UART_RTS_N</text>
<text x="150.3" y="93.2">UART_TXD</text>
<text x="150.3" y="95">UART_RXD</text>
<text x="175.2" y="95">GND</text>
<text x="150.3" y="100.3">PCM_OUT</text>
<text x="150.3" y="96.7">UART_CTS_N</text>
<text x="175.2" y="96.7">GND</text>
<text x="175.2" y="98.5">GND</text>
<text x="175.2" y="100.3">GND</text>
<text x="150.3" y="102.1">PCM_CLK</text>
<text x="150.3" y="103.8">PCM_IN</text>
<text x="150.3" y="105.6">PCM_SYNC</text>
<text x="175.2" y="102.1">GND</text>
<text x="175.2" y="103.8">GND</text>
<text x="150.3" y="111">LPO</text>
<text x="150.3" y="109.2">TCXO_IN</text>
<text x="175.6" y="109.2">NC1</text>
<text x="175.6" y="111">NC2</text>
<text x="175.6" y="112.7">NC3</text>
<text x="150.3" y="118.1">BT_XTAL_IN</text>
<text x="150.3" y="116.3">BT_XTAL_OUT</text>
<text x="170.5" y="116.3">XTAL_OUT</text>
<text x="172.3" y="114.5">XTAL_IN</text>
<text x="175.6" y="118.1">NC6</text>
<text x="175.6" y="119.8">NC7</text>
<text x="174.7" y="123.4">NC10</text>
<text x="175.6" y="121.6">NC8</text>
</g>
<text font-size="1.6" fill="#8000ff" x="201" y="125.9">26MHz/10ppm/12pF</text>
<g font-size="1.3">
<text x="30.8" y="1.3">5</text>
<text x="88.9" y="1.3">4</text>
<text x="146.9" y="1.3">3</text>
<text x="205" y="1.3">2</text>
<text x="263.1" y="1.3">1</text>
<text x=".5" y="28.4">D</text>
<text x="292.6" y="28.4">D</text>
<text x=".5" y="79.5">C</text>
<text x="292.6" y="79.5">C</text>
<text x=".5" y="130.6">B</text>
<text x="292.6" y="130.6">B</text>
<text x=".5" y="181.7">A</text>
<text x="292.6" y="181.7">A</text>
<text x="30.8" y="207.4">5</text>
<text x="88.9" y="207.4">4</text>
<text x="146.9" y="207.4">3</text>
<text x="205" y="207.4">2</text>
<text x="263.1" y="207.4">1</text>
</g>
</svg>
